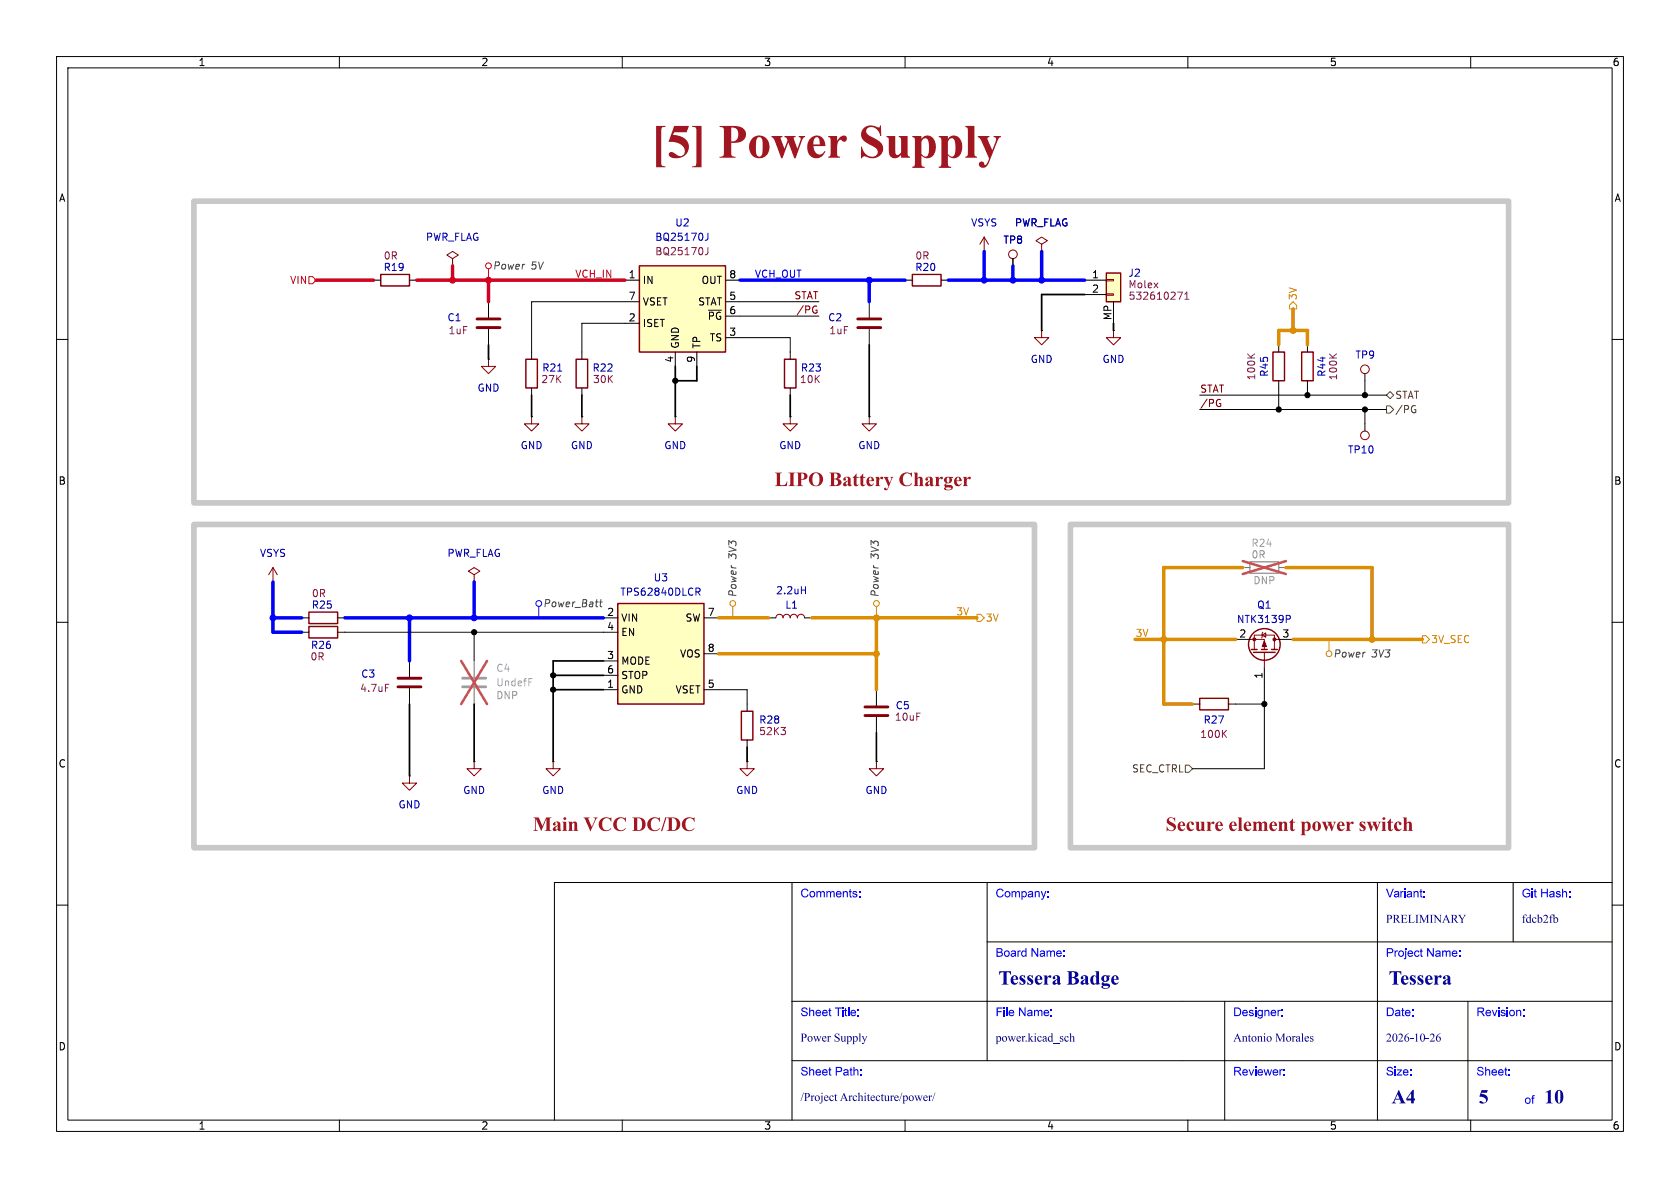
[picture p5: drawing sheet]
<svg xmlns="http://www.w3.org/2000/svg" width="297mm" height="210mm" viewBox="0 0 297 210" stroke-linecap="round" stroke-linejoin="round" font-family="sans-serif">
<g fill="none" stroke="#000" stroke-width=".18">
<path d="M10 10h277v190h-277zM12 12h273v186h-273zM60 10v2M110 10v2M160 10v2M210 10v2M260 10v2M153.7 53.3v2.8M153.7 58.2v2.8M160 49.5h1.3M166.4 49.5h1.2M174 44.5h.1"/>
<path d="M179.1 45.7v1.3M184.1 58.4h.1M184.1 44.5h.1M196.8 58.4h.1M10 60h2M86.4 63.5h.1M94 73.7h.1M94 62.2v1.3M94 68.6v1.3M102.9 73.7h.1M102.9 62.2v1.3M102.9 68.6v1.3"/>
<path d="M119.4 73.7h.1M139.7 73.7h.1M139.7 62.2v1.3M139.7 68.6v1.3M153.7 73.7h.1M241.3 74.9v1.3M285 60h2M10 110h2M72.4 116.8v2.8M135.9 109.2h1.3M142.2 109.2h1.3M218.4 113h2.6"/>
<path d="M223.5 118.1v2.6M226.1 113h2.5M285 110h2M72.4 121.7v2.8M83.8 134.6h.1M97.8 134.6h.1M154.9 134.6h.1M154.9 121.9v2.8M154.9 126.7v2.8M210.8 124.5h1.3M217.2 124.5h1.2M140 156v42"/>
<path d="M174.5 156v31.5M243.5 156v42M267.5 156v10.5M285 156h-187v42M10 160h2M140 177h145M174.5 166.5h110.5M216.5 177v21M259.5 177v21M285 160h2M60 198v2M110 198v2"/>
<path d="M140 187.5h145M160 198v2M210 198v2M260 198v2"/>
</g>
<g fill="none" stroke="#840000" stroke-width=".25">
<path d="M161.3 48.5h5.1v2h-5.1zM93 63.5h2v5.1h-2zM101.9 63.5h2v5.1h-2zM138.7 63.5h2v5.1h-2zM221.2 114.8h1M221.6 115.3h3.8M223 114.8h1M224.8 114.8h1M212.1 123.4h5.1v2.1h-5.1z"/>
<circle cx="223.5" cy="113.9" r="2.79"/>
</g>
<g fill="none" stroke="#840000" stroke-width=".18">
<path d="M174 41.9l.8 1.3M174 41.9v2.6M174 41.9l-.8 1.3M184.1 58.4v1.3h1.3l-1.3 1.3-1.2-1.3h1.2M184.1 43.2l1.1-.7-1.1-.6-1 .6 1 .7v1.3M196.8 58.4v1.3h1.3l-1.3 1.3-1.2-1.3h1.2M86.4 63.5v1.3h1.2l-1.2 1.2-1.3-1.2h1.3M94 73.7v1.2h1.2l-1.2 1.3-1.3-1.3h1.3M102.9 73.7v1.2h1.2l-1.2 1.3-1.3-1.3h1.3M119.4 73.7v1.2h1.2l-1.2 1.3-1.3-1.3h1.3M139.7 73.7v1.2h1.3l-1.3 1.3-1.3-1.3h1.3M153.7 73.7v1.2h1.2l-1.2 1.3-1.3-1.3h1.3"/>
<path d="M137.2 109.2a.64 .64 0 0 1 .6-.6 .64 .64 0 0 1 .6 .6 .64 .64 0 0 1 .7-.6 .64 .64 0 0 1 .6 .6 .64 .64 0 0 1 .6-.6 .64 .64 0 0 1 .7 .6 .64 .64 0 0 1 .6-.6 .64 .64 0 0 1 .6 .6M221 113h2.5v1.8M221.7 114.8v-2.5h3.6v2.5M223.1 112.3l.7-.4v.7zM223.3 111.8l-.2 .1v.7l-.1 .2M223.5 115.3v2.8M225.3 113h.8M83.8 134.6v1.3h1.3l-1.3 1.3-1.3-1.3h1.3M97.8 134.6v1.3h1.3l-1.3 1.3-1.3-1.3h1.3M154.9 134.6v1.3h1.3l-1.3 1.3-1.2-1.3h1.2"/>
<circle cx="179.1" cy="45" r=".76"/>
<circle cx="241.3" cy="77" r=".76"/>
</g>
<path d="M221 99.3h5.1v2h-5.1z" fill="none" stroke="#9c9b98" stroke-width=".25"/>
<path d="M83.8 116.8v2.8M219.7 100.3h1.3M226.1 100.3h1.2M83.8 121.7v2.8" fill="none" stroke="#7a7a77" stroke-width=".18"/>
<path d="M219.7 99.2l7.6 2.3M227.3 99.2l-7.6 2.3M81.5 116.8l4.6 7.7M86.1 116.8l-4.6 7.7" fill="none" stroke="#e75356" stroke-width=".46"/>
<g fill="#840000" stroke="#840000" stroke-width=".18">
<path d="M223.5 113.3l.4 1h-.8z"/>
<circle cx="221.7" cy="113" r=".25"/>
<circle cx="225.3" cy="113" r=".25"/>
</g>
<path d="M98.6 65.6h.7M141.7 104.3h.7M142.4 103.7v1.3M227.4 108.8h.5l.2 .2-.1 .4h-.6" fill="none" stroke="#0000c2" stroke-width=".18"/>
<path d="M68.1 121h.6M216.3 129.6l.5 .8M216.8 129.1l-.7 .7" fill="none" stroke="#840084" stroke-width=".18"/>
<path d="M151.6 57.9h4.1M151.6 56.4h4.1M70.4 119.9h4M70.4 121.4h4M152.9 126.5h4.1M152.9 125h4.1" fill="none" stroke="#840000" stroke-width=".51"/>
<path d="M81.8 119.9h4.1M81.8 121.4h4.1" fill="none" stroke="#9c9b98" stroke-width=".51"/>
<path d="M93.5 120h.6" fill="none" stroke="#abaaa8" stroke-width=".18"/>
<path d="M109.2 106.7h15.3v17.8h-15.3z" fill="#ffffc2"/>
<path d="M54.6 108.2h5.1v2h-5.1zM54.6 110.7h5.1v2.1h-5.1zM109.2 106.7h15.3v17.8h-15.3z" fill="none" stroke="#840000" stroke-width=".25"/>
<g fill="none" stroke="#000" stroke-width=".18">
<path d="M48.3 102.9h.1M53.3 109.2h1.3M53.3 111.8h1.3M59.7 109.2h1.3M59.7 111.8h1.3M83.8 102.9h.1M106.7 109.2h2.5M106.7 116.8h2.5M106.7 111.8h2.5M106.7 119.4h2.5M124.5 109.2h2.5M124.5 115.6h2.5"/>
<path d="M72.4 137.2h.1M106.7 121.9h2.5M124.5 121.9h2.5"/>
</g>
<path d="M123 104h.5l.3 .2-.2 .4h-.6M123.3 104.6l.5 .6" fill="none" stroke="#0000c2" stroke-width=".18"/>
<path d="M48.3 100.3l.7 1.3M48.3 100.3v2.6M48.3 100.3l-.8 1.3M83.8 101.6l1-.6-1-.7-1 .7 1 .6v1.3M72.4 137.2v1.2h1.3l-1.3 1.3-1.3-1.3h1.3" fill="none" stroke="#840000" stroke-width=".18"/>
<path d="M113 47h15.3v15.2h-15.3z" fill="#ffffc2"/>
<path d="M113 47h15.3v15.2h-15.3zM225 62.2h2.1v5.1h-2.1zM230.1 62.2h2.1v5.1h-2.1z" fill="none" stroke="#840000" stroke-width=".25"/>
<g fill="none" stroke="#000" stroke-width=".18">
<path d="M86.4 53.3v2.8M86.4 58.2v2.8M110.5 49.5h2.5M110.5 57.2h2.5M110.5 53.3h2.5M128.3 49.5h2.5M128.3 59.7h2.5M128.3 53.3h2.5M128.3 55.9h2.5M119.4 62.2v2.6M123.2 62.2v2.6M226.1 61v1.2"/>
<path d="M226.1 67.3v1.3M231.1 61v1.2M231.1 67.3v1.3M241.3 66v1.3"/>
</g>
<path d="M125.2 41.2v.9a.41 .41 0 0 1-.5 .4" fill="none" stroke="#0000c2" stroke-width=".18"/>
<path d="M125.2 43.8v.9a.41 .41 0 0 1-.5 .3M220.5 62.6l.8 .7M221.8 62.6l-.7 .5M235 62.6l.7 .7M236.3 62.6l-.7 .5" fill="none" stroke="#840084" stroke-width=".18"/>
<circle cx="241.3" cy="65.3" r=".76" fill="none" stroke="#840000" stroke-width=".18"/>
<path d="M84.3 57.9h4.1M84.3 56.4h4.1" fill="none" stroke="#840000" stroke-width=".51"/>
<path d="M195.6 48.3h2.5v5h-2.5z" fill="#ffffc2"/>
<path d="M80 45.7l1-.6-1-.6-1 .6 1 .6v1.3M144.1 54.1l.3 .1M144.2 54.8h.2v.4l-.2 .2M195.6 51.9h1.2v.3h-1.2zM195.6 49.4h1.2v.3h-1.2zM215.5 70.6l.3 .1M215.6 71.3h.2v.5l-.2 .1M132.1 134.6v1.3h1.2l-1.2 1.3-1.3-1.3h1.3" fill="none" stroke="#840000" stroke-width=".18"/>
<path d="M67.3 48.5h5.1v2h-5.1zM195.6 48.3h2.5v5h-2.5zM131.1 125.7h2v5.1h-2z" fill="none" stroke="#840000" stroke-width=".25"/>
<g fill="none" stroke="#000" stroke-width=".18">
<path d="M66 49.5h1.3M72.4 49.5h1.3M80 47h.1M110.5 57.2h-7.6v5M110.5 53.3h-16.5v8.9M130.8 53.3h14M130.8 59.7h8.9v2.5M130.8 55.9h14M179.1 45.7v1.3M184.1 44.5h.1M191.8 49.5h3.8M191.8 52.1h3.8"/>
<path d="M196.8 53.3v3.9M212.1 72.4h33M212.1 69.9h33M226.1 68.6v3.8M231.1 68.6v1.3M241.3 67.3v2.6M241.3 72.4v2.5M61 111.8h45.7M83.8 111.8v5M127 121.9h5.1v3.8M132.1 134.6h.1M132.1 130.8v1.3"/>
<path d="M218.4 124.5h5.1M223.5 120.7v15.2h-12.7"/>
</g>
<path d="M208.2 51.6h.8l-.5 1.3M209.5 52.9h.7M209.5 52l.3-.4v1.3M138.1 128.6h.8l-.5 .5M138.7 129.1l.2 .2-.2 .5" fill="none" stroke="#840084" stroke-width=".18"/>
<g fill="none" stroke="#dc8e00" stroke-width=".18">
<path d="M228.6 53.3l.6 .7v.6h-1.2v-.6zM129.5 107.2v2M154.9 107.2v2M172.7 108.6h.7l.6 .6-.6 .7h-.7zM234.9 113v2.1M251.5 112.4h.6l.6 .6-.6 .7h-.6z"/>
<circle cx="129.5" cy="106.7" r=".51"/>
<circle cx="154.9" cy="106.7" r=".51"/>
<circle cx="235" cy="115.6" r=".51"/>
</g>
<g fill="none" stroke="#00f" stroke-width=".18">
<path d="M95.2 107.2v2"/>
<circle cx="95.3" cy="106.7" r=".51"/>
</g>
<path d="M106 106.4h.5M106.2 106l-.1 1.1 .3 .2" fill="none" stroke="#484848" stroke-width=".18"/>
<g fill="none" stroke="#d40020" stroke-width=".18">
<path d="M54.6 48.9h.6l.7 .6-.7 .7h-.6zM86.4 47.5v2"/>
<circle cx="86.4" cy="47" r=".51"/>
</g>
<path d="M245.1 69.9l.6-.7 .7 .7-.7 .6zM245.1 71.8h.6l.7 .6-.7 .6h-.6zM249.9 71.7l.3 .1M250.1 72.4h.2v.4l-.2 .2M209.5 135.3h.7l.6 .6-.6 .6h-.7z" fill="none" stroke="#725600" stroke-width=".18"/>
<path d="M34.3 35.6h232.4v53.3h-232.4zM34.3 92.7h148.6v57.2h-148.6zM189.2 92.7h77.5v57.2h-77.5z" fill="none" stroke="#c8c8c8" stroke-width="1"/>
<path d="M228.6 54.6v3.8M226.1 61v-2.6h5v2.6M127 109.2h8.9M127 115.6h27.9M143.5 109.2h29.2M154.9 109.2v12.7M200.7 113h17.7M219.7 100.3h-14v24.2h5.1M227.3 100.3h15.3v12.7M228.6 113h22.9" fill="none" stroke="#dc8e00" stroke-width=".61"/>
<g fill="none" stroke="#000" stroke-width=".3">
<path d="M191.8 52.1h-7.7v6.3M196.8 57.2v1.2M86.4 61v2.5M94 69.9v3.8M102.9 69.9v3.8M119.4 64.8v8.9M123.2 64.8v2.5h-3.8M139.7 69.9v3.8M153.7 61v12.7M97.8 119.4h8.9M106.7 116.8h-8.9v17.8M72.4 124.5v12.7"/>
<path d="M83.8 124.5v10.1M97.8 121.9h8.9M132.1 132.1v2.5M154.9 129.5v5.1"/>
</g>
<path d="M130.8 49.5h29.2M153.7 49.5v3.8M167.6 49.5h24.2M174 44.5v5M179.1 47v2.5M184.1 44.5v5M48.3 109.2h5M48.3 102.9v8.9h5M61 109.2h45.7M72.4 109.2v7.6M83.8 102.9v6.3" fill="none" stroke="#00f" stroke-width=".61"/>
<path d="M55.9 49.5h10.1M73.7 49.5h36.8M80 47v2.5M86.4 49.5v3.8" fill="none" stroke="#d40020" stroke-width=".61"/>
<g fill="#dc8e00" stroke="#dc8e00" stroke-width=".18">
<circle cx="242.6" cy="113" r=".52"/>
<circle cx="205.7" cy="113" r=".52"/>
<circle cx="228.6" cy="58.4" r=".52"/>
<circle cx="154.9" cy="109.2" r=".52"/>
<circle cx="154.9" cy="115.6" r=".52"/>
</g>
<g fill="#000" stroke="#000" stroke-width=".18">
<circle cx="119.4" cy="67.3" r=".46"/>
<circle cx="226.1" cy="72.4" r=".46"/>
<circle cx="231.1" cy="69.9" r=".46"/>
<circle cx="241.3" cy="72.4" r=".46"/>
<circle cx="241.3" cy="69.9" r=".46"/>
<circle cx="83.8" cy="111.8" r=".46"/>
<circle cx="97.8" cy="119.4" r=".46"/>
<circle cx="97.8" cy="121.9" r=".46"/>
<circle cx="223.5" cy="124.5" r=".46"/>
</g>
<g fill="#00f" stroke="#00f" stroke-width=".18">
<circle cx="179.1" cy="49.5" r=".52"/>
<circle cx="174" cy="49.5" r=".52"/>
<circle cx="184.2" cy="49.5" r=".52"/>
<circle cx="48.3" cy="109.2" r=".52"/>
<circle cx="72.4" cy="109.2" r=".52"/>
<circle cx="83.8" cy="109.2" r=".52"/>
<circle cx="153.7" cy="49.5" r=".52"/>
</g>
<g fill="#d40020" stroke="#d40020" stroke-width=".18">
<circle cx="80" cy="49.5" r=".52"/>
<circle cx="86.4" cy="49.5" r=".52"/>
</g>
<text font-size="8.4" fill="#a21622" x="115.1" y="30.1">[5] PowerSupply</text>
<g font-size="3.5" fill="#a21622">
<text x="136.9" y="86.4">LIPO BatteryCharger</text>
<text x="94.2" y="147.3">Main VCC DC/DC</text>
<text x="206.1" y="147.3">Secureelementpowerswitch</text>
</g>
<g font-size="3.5" fill="#00007f">
<text x="176.5" y="175">TesseraBadge</text>
<text x="245.5" y="175">Tessera</text>
<text x="246" y="196">A4</text>
<text x="261.4" y="196">5</text>
<text x="273" y="196">10</text>
</g>
<g font-size="2.1" fill="#00f">
<text x="141.5" y="159.2">Comments:</text>
<text x="176" y="159.2">Company:</text>
<text x="245" y="159.2">Variant:</text>
<text x="269" y="159.2">Git Hash:</text>
<text x="176" y="169.7">Board Name:</text>
<text x="245" y="169.7">Project Name:</text>
<text x="141.5" y="180.2">Sheet Title:</text>
<text x="176" y="180.2">File Name:</text>
<text x="218" y="180.2">Designer:</text>
<text x="245" y="180.2">Date:</text>
<text x="261" y="180.2">Revision:</text>
<text x="141.5" y="190.7">Sheet Path:</text>
<text x="218" y="190.7">Reviewer:</text>
<text x="245" y="190.7">Size:</text>
<text x="261" y="190.7">Sheet:</text>
<text x="269.5" y="195.7">of</text>
</g>
<g font-size="2.1" fill="#00007f">
<text x="245" y="163.7">PRELIMINARY</text>
<text x="269" y="163.7">fdcb2fb</text>
<text x="141.5" y="184.7">PowerSupply</text>
<text x="176" y="184.7">power.kicad_sch</text>
<text x="218" y="184.7">AntonioMorales</text>
<text x="245" y="184.7">2026-10-26</text>
<text x="141.5" y="195.2">/ProjectArchitecture/power/</text>
</g>
<g font-size="1.8">
<text x="35" y="11.9">1</text>
<text x="85" y="11.9">2</text>
<text x="135" y="11.9">3</text>
<text x="185" y="11.9">4</text>
<text x="235" y="11.9">5</text>
<text x="285" y="11.9">6</text>
<text x="10.3" y="35.9">A</text>
<text x="285.3" y="35.9">A</text>
<text x="111.1" y="49.3">1</text>
<text x="111.1" y="53.1">7</text>
<text x="113.5" y="50.4">IN</text>
<text x="123.9" y="50.4">OUT</text>
<text x="128.8" y="53.1">5</text>
<text x="128.8" y="49.3">8</text>
<text x="193" y="49.3">1</text>
<text x="193" y="51.8">2</text>
<text x="111.1" y="56.9">2</text>
<text x="113.5" y="58">ISET</text>
<text x="113.5" y="54.2">VSET</text>
<text x="123.3" y="54.2">STAT</text>
<text x="125" y="56.7">~{PG}</text>
<text x="128.8" y="59.4">3</text>
<text x="128.8" y="55.6">6</text>
<text x="196.6" y="56.7" transform="rotate(-90 196.6 56.7)">MP</text>
<text x="119.1" y="64.2" transform="rotate(-90 119.1 64.2)">4</text>
<text x="120.2" y="61.7" transform="rotate(-90 120.2 61.7)">GND</text>
<text x="122.9" y="64.2" transform="rotate(-90 122.9 64.2)">9</text>
<text x="124.1" y="61.7" transform="rotate(-90 124.1 61.7)">TP</text>
<text x="125.4" y="60.6">TS</text>
<text x="10.3" y="85.9">B</text>
<text x="285.3" y="85.9">B</text>
<text x="107.2" y="109">2</text>
<text x="107.2" y="111.5">4</text>
<text x="109.7" y="110.1">VIN</text>
<text x="109.7" y="112.6">EN</text>
<text x="121.1" y="110.1">SW</text>
<text x="125" y="109">7</text>
<text x="219" y="112.8">2</text>
<text x="226.6" y="112.8">3</text>
<text x="107.2" y="116.6">3</text>
<text x="107.2" y="119.1">6</text>
<text x="109.7" y="117.7">MODE</text>
<text x="120.1" y="116.4">VOS</text>
<text x="125" y="115.3">8</text>
<text x="107.2" y="121.7">1</text>
<text x="109.7" y="122.8">GND</text>
<text x="109.7" y="120.2">STOP</text>
<text x="119.3" y="122.8">VSET</text>
<text x="125" y="121.7">5</text>
<text x="223.3" y="120.1" transform="rotate(-90 223.3 120.1)">1</text>
<text x="10.3" y="135.9">C</text>
<text x="285.3" y="135.9">C</text>
<text x="10.3" y="185.9">D</text>
<text x="285.3" y="185.9">D</text>
<text x="35" y="199.9">1</text>
<text x="85" y="199.9">2</text>
<text x="135" y="199.9">3</text>
<text x="185" y="199.9">4</text>
<text x="235" y="199.9">5</text>
<text x="285" y="199.9">6</text>
</g>
<g font-size="1.8" fill="#0000c2">
<text x="119.3" y="40.2">U2</text>
<text x="171.6" y="40.2">VSYS</text>
<text x="179.3" y="40.2">PWR_FLAG</text>
<text x="75.2" y="42.8">PWR_FLAG</text>
<text x="115.7" y="42.8">BQ25170J</text>
<text x="177.3" y="43.3">TP8</text>
<text x="67.7" y="48.1">R19</text>
<text x="161.7" y="48.1">R20</text>
<text x="199.4" y="49.1">J2</text>
<text x="79" y="57">C1</text>
<text x="146.3" y="57">C2</text>
<text x="141.5" y="65.9">R23</text>
<text x="182.1" y="64.4">GND</text>
<text x="194.8" y="64.4">GND</text>
<text x="239.5" y="63.6">TP9</text>
<text x="84.3" y="69.4">GND</text>
<text x="224.4" y="66.7" transform="rotate(-90 224.4 66.7)">R45</text>
<text x="91.9" y="79.6">GND</text>
<text x="100.8" y="79.6">GND</text>
<text x="117.3" y="79.6">GND</text>
<text x="137.7" y="79.6">GND</text>
<text x="151.6" y="79.6">GND</text>
<text x="238.2" y="80.4">TP10</text>
<text x="45.9" y="98.7">VSYS</text>
<text x="79" y="98.7">PWR_FLAG</text>
<text x="55" y="107.8">R25</text>
<text x="109.6" y="105.5">TPS62840DLCR</text>
<text x="115.5" y="103">U3</text>
<text x="137.1" y="105.3">2.2uH</text>
<text x="138.7" y="107.8">L1</text>
<text x="222.1" y="107.8">Q1</text>
<text x="218.6" y="110.3">NTK3139P</text>
<text x="54.9" y="114.9">R26</text>
<text x="63.8" y="120">C3</text>
<text x="212.7" y="128.1">R27</text>
<text x="70.4" y="143.1">GND</text>
<text x="81.8" y="140.6">GND</text>
<text x="95.8" y="140.6">GND</text>
<text x="130" y="140.6">GND</text>
<text x="152.9" y="140.6">GND</text>
</g>
<g font-size="1.8" fill="#840084">
<text x="67.7" y="46.1">0R</text>
<text x="115.7" y="45.3">BQ25170J</text>
<text x="161.7" y="46.1">0R</text>
<text x="199.4" y="51.2">Molex</text>
<text x="199.4" y="53.2">532610271</text>
<text x="79.2" y="59.3">1uF</text>
<text x="146.5" y="59.3">1uF</text>
<text x="95.8" y="65.9">R21</text>
<text x="104.7" y="65.9">R22</text>
<text x="95.6" y="67.9">27K</text>
<text x="104.7" y="67.9">30K</text>
<text x="141.3" y="67.9">10K</text>
<text x="222.1" y="67.3" transform="rotate(-90 222.1 67.3)">100K</text>
<text x="234.5" y="66.7" transform="rotate(-90 234.5 66.7)">R44</text>
<text x="236.6" y="67.3" transform="rotate(-90 236.6 67.3)">100K</text>
<text x="55" y="105.8">0R</text>
<text x="54.8" y="116.9">0R</text>
<text x="63.6" y="122.5">4.7uF</text>
<text x="158.3" y="125.6">C5</text>
<text x="134.1" y="130.1">52K3</text>
<text x="134.1" y="128.1">R28</text>
<text x="158.1" y="127.6">10uF</text>
<text x="212.1" y="130.7">100K</text>
</g>
<g font-size="1.8" fill="#484848">
<text x="87.1" y="47.9">Power</text>
<text x="93.9" y="47.9">5V</text>
<text x="130.4" y="98.9" transform="rotate(-90 130.4 98.9)">3V3</text>
<text x="155.5" y="98.9" transform="rotate(-90 155.5 98.9)">3V3</text>
<text x="95.9" y="107.5">Power_Batt</text>
<text x="130.4" y="105.7" transform="rotate(-90 130.4 105.7)">Power</text>
<text x="155.5" y="105.7" transform="rotate(-90 155.5 105.7)">Power</text>
<text x="235.6" y="116.4">Power</text>
<text x="242.4" y="116.4">3V3</text>
</g>
<g font-size="1.8" fill="#d40020">
<text x="51.2" y="50.4">VIN</text>
<text x="101.6" y="49.2">VCH_IN</text>
</g>
<text font-size="1.8" fill="#00f" x="133.3" y="49.2">VCH_OUT</text>
<g font-size="1.8" fill="#840000">
<text x="140.3" y="53">STAT</text>
<text x="140.7" y="55.5">/PG</text>
<text x="212.1" y="69.5">STAT</text>
<text x="212.1" y="72">/PG</text>
</g>
<g font-size="1.8" fill="#dc8e00">
<text x="229.5" y="53.1" transform="rotate(-90 229.5 53.1)">3V</text>
<text x="168.9" y="108.9">3V</text>
<text x="174.2" y="110.1">3V</text>
<text x="200.7" y="112.7">3V</text>
<text x="252.9" y="113.9">3V_SEC</text>
</g>
<g font-size="1.8" fill="#725600">
<text x="246.6" y="70.7">STAT</text>
<text x="246.6" y="73.3">/PG</text>
<text x="200" y="136.8">SEC_CTRL</text>
</g>
<g font-size="1.8" fill="#abaaa8">
<text x="221.1" y="96.9">R24</text>
<text x="87.6" y="119">C4</text>
<text x="87.6" y="121.5">UndefF</text>
</g>
<g font-size="1.8" fill="#9c9b98">
<text x="221.2" y="98.9">0R</text>
<text x="221.5" y="103.5">DNP</text>
<text x="87.6" y="123.8">DNP</text>
</g>
</svg>
